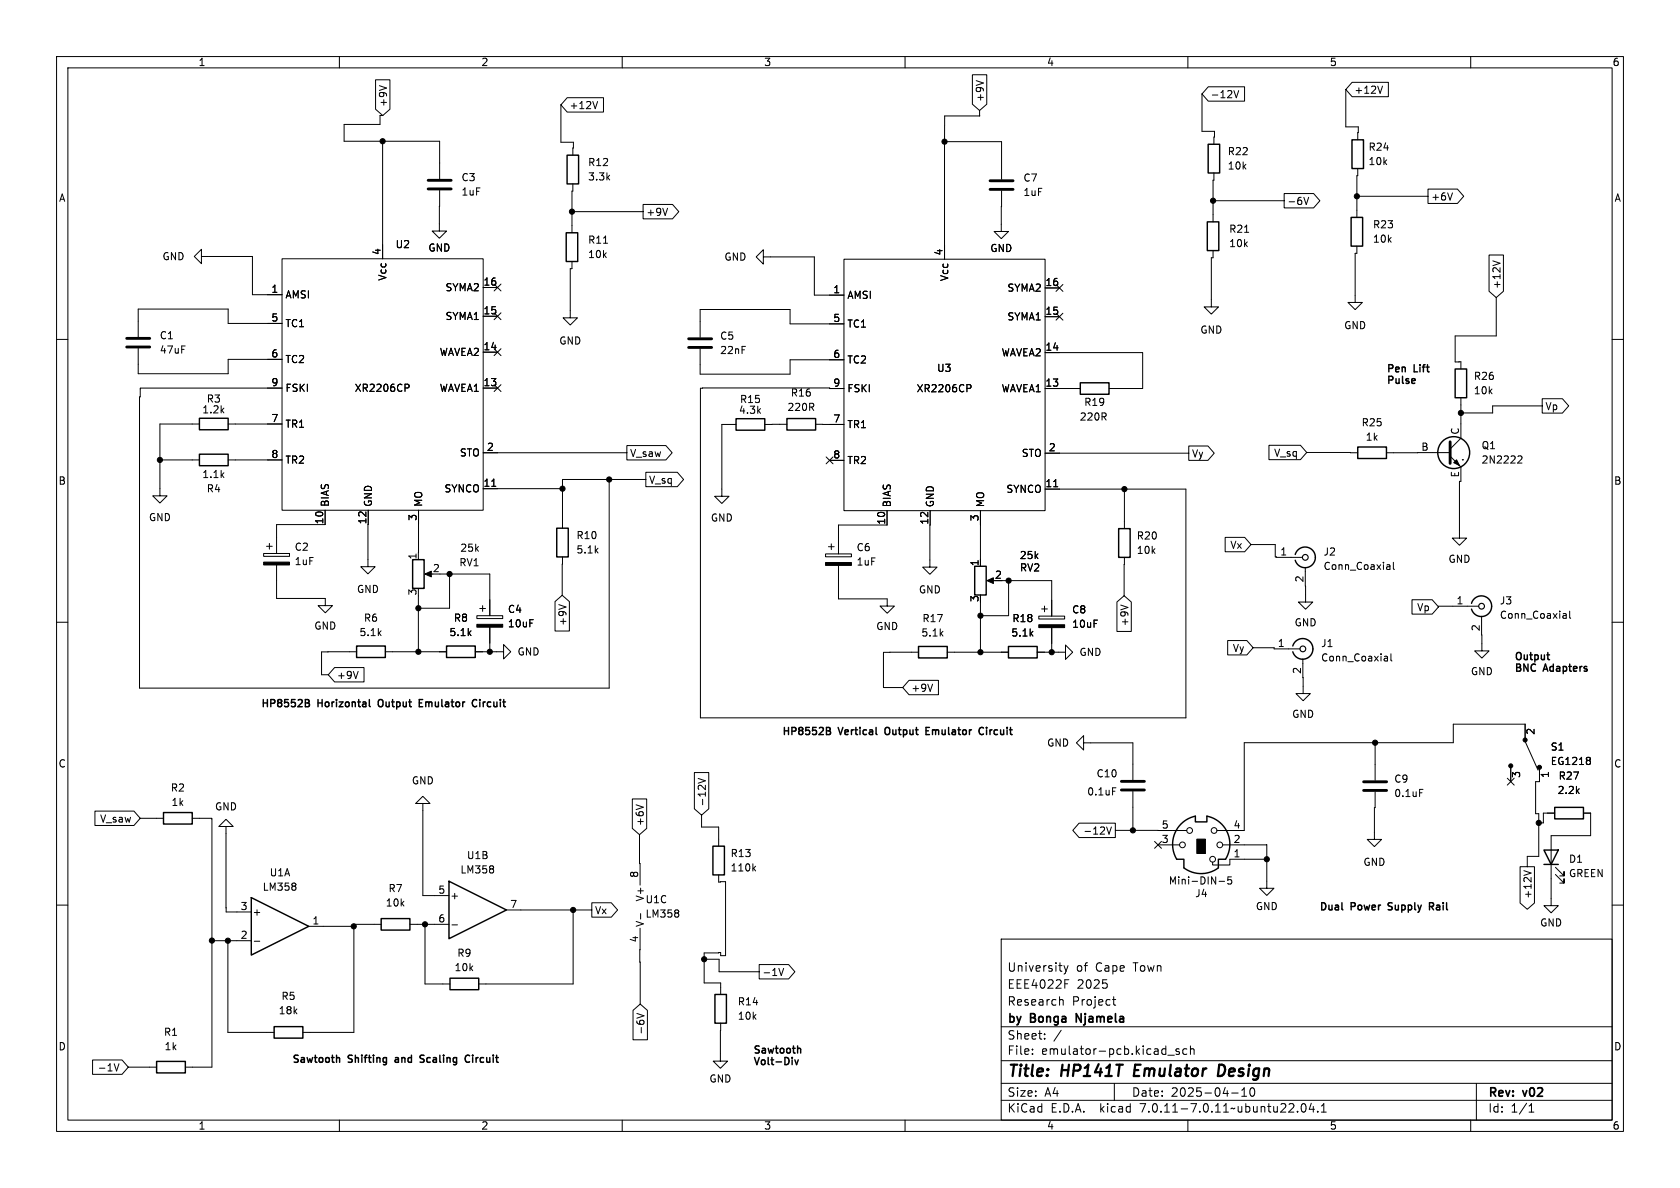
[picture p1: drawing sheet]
<svg xmlns="http://www.w3.org/2000/svg" width="297mm" height="210mm" viewBox="0 0 297 210" stroke-linecap="round" stroke-linejoin="round" font-family="sans-serif">
<g fill="none" stroke="#000" stroke-width=".18">
<path d="M10 10h277v190h-277zM12 12h273v186h-273zM60 10v2M66.4 14.1h2.5v5.2l-1.2 1.1-1.3-1.1zM67.1 15.1l1.2 .5M99.2 18.5v6.6h2.2l-.1 2.3M100.3 17.3h6.4v2.5h-6.4l-1.1-1.3zM105.6 17.9l-.4 1.3M110 10v2M160 10v2M171.9 13.2h2.5v5.2l-1.2 1.1-1.3-1.1zM172.6 14.3l1.2 .4"/>
<path d="M173.2 19.5v1h-6.2v4.5M210 10v2M212.5 16.6v6.6h2.2l-.1 2.3M213.6 15.3h6.4v2.6h-6.4l-1.1-1.3zM218.1 16l.5 1.3 .4-1.3M237.9 15.8v6.6h2.2l-.1 2.3M239 14.6h6.4v2.5h-6.4l-1.1-1.3zM244.4 15.2l-.4 1.3M260 10v2M67.6 25v20.7M67.7 20.4h-.5v1.6h-6.4v3h16.9v6.6M77.7 33.7v7.1h1.2l-1.2 1.3-1.3-1.3h1.3"/>
<path d="M101.1 37.4h12.6M101.3 32.5v1.3h-.2v7.3M113.7 36.1h5.2l1.1 1.3-1.1 1.3h-5.2zM118 36.8l-.4 1.3M167 25v20.8M167 25h10.1v6.7M177.1 33.7l-.1 7.2h1.3l-1.3 1.3-1.3-1.3h1.3M214.5 35.5h12.5M214.6 30.6v1.3h-.1v7.3M227 34.2h5.2l1.1 1.3-1.1 1.3h-5.2zM230.5 34.9l.4 1.3 .5-1.3M239.9 34.7h12.6"/>
<path d="M240 29.8v1.3h-.1v7.3M252.5 33.4h5.2l1.1 1.3-1.1 1.3h-5.2zM256.8 34.1l-.4 1.3M10 60h2M35.6 45.3v-1.2l-1.3 1.2 1.3 1.3v-1.3h9v6.8h5.3M49.9 45.7h35.5v44.5h-35.5zM49.9 57.2h-9.6v-2.6h-15.9v5M85.4 55.9h2.6M85.4 50.8h2.6M87.4 55.3l1.2 1.2M87.4 50.2l1.2 1.2M88.6 55.3l-1.2 1.2"/>
<path d="M88.6 50.2l-1.2 1.2M101.1 46.2v1.3h-.3v8.7h1.3l-1.3 1.3-1.3-1.3h1.3M106.7 43h.7M135 45.4v-1.3l-1.3 1.3 1.3 1.3v-1.3h9v6.8h5.2M149.2 45.8h35.6v44.5h-35.6zM149.2 57.3h-9.5v-2.6h-15.9v4.9M184.8 56h2.5M184.8 50.9h2.5M186.7 55.4l1.2 1.2M186.7 50.3l1.2 1.2M187.9 55.4l-1.2 1.2M187.9 50.3l-1.2 1.2"/>
<path d="M214.5 44.3v1.3h-.4v8.7h1.3l-1.3 1.2-1.2-1.2h1.2M220 41.1h.8M239.9 43.5v1.3h-.3v8.7h1.2l-1.2 1.2-1.3-1.2h1.3M263.2 45.1h2.6v6.4l-1.3 1.1-1.3-1.1zM263.9 46.1l1.3 .4M264.5 52.6v6.8h-7.2v4.6h1v1.2M285 60h2M24.4 61.6v4.5h15.9v-2.6h9.6M24.8 68.7h.1M35.3 75h-7v12.7h1.2l-1.2 1.2-1.3-1.2h1.3M40.3 75h9.6M49.9 68.6h-25.1v1.6h-.1v51.4h83v-36.8"/>
<path d="M71.6 67.9h.5l.2 .3-.1 .3-.6 .1M85.4 68.6h2.6M85.4 62.3h2.6M87.4 68l1.2 1.2M87.4 61.6l1.2 1.3M88.6 68l-1.2 1.2M88.6 61.6l-1.2 1.3M110.8 78.8h6.9l1.1 1.2-1.1 1.3h-6.9zM123.8 61.7v4.4h15.9v-2.5h9.5M130.1 75h-2.5v12.7h1.3l-1.3 1.3-1.3-1.3h1.3M139.1 75h-3.9M144.2 75h5"/>
<path d="M146.7 68.7h2.5M146.7 68.6h-22.9v58.3h85.9v-40.4h-24.9M170.9 68h.5l.3 .2-.2 .4-.6 .1M184.8 68.7h6.2M184.8 62.3h17.2v6.4h-5.9M210.2 78.8h3.3l1.2 1.3-1.2 1.3h-3.3zM224.3 78.7h5.6l1.1 1.3-1.1 1.3h-5.6zM231 80h9M258.3 70.3v7.2l-1.9 1.9M272.6 70.5h3.6l1.1 1.3-1.1 1.2h-3.6zM272.6 71.8h-8.7v1.2h-5.6M28.3 81.3h7"/>
<path d="M40.3 81.3h9.6M46.6 97.8h4.6v.5h-4.6zM47.1 96.6h1M47.6 96.1v1M48.9 99.9v5.9h8.6v1.3h1.3l-1.3 1.2-1.3-1.2h1.3M57.5 90.2v2.5h-8.6v5.1M65 92.7v7.5h1.3l-1.3 1.2-1.2-1.2h1.2M65.1 90.2v2.5M74 97.7h.1M74 90.2v8.7M85.4 80h25.4M85.4 86.4h14"/>
<path d="M86.9 86h.8M99.4 98.5v6.7M114.2 83.5h5.5l1.2 1.3-1.2 1.2h-5.5zM114.2 84.8h-14.8v8.6M145.9 97.9h4.6v.5h-4.6zM146 80.8l1.3 1.2M146.5 96.6h1M146.7 81.4h2.5M147 96.1v1.1M147.3 80.8l-1.3 1.2M148.2 99.9v6h8.6v1.2h1.3l-1.3 1.3-1.2-1.3h1.2M156.8 90.3v2.5h-8.6v5.1"/>
<path d="M164.4 92.8v7.5h1.3l-1.3 1.2-1.3-1.2h1.3M164.4 90.3v2.5M173.3 90.3v9.8M184.8 80.1h25.4M186.3 86h.7M198.8 86.5v6.9M198.8 98.5l-.1 6.8M216.6 95h3.4l1.2 1.3-1.2 1.2h-3.4zM221.2 96.3h4.3v2.2h.2h4.6M245.3 99.8h.2l.2 .2v.7M246.3 99.4v1.1l.2 .2M256.4 80.6l1.9 2v2.5h-.3v10h1.3l-1.3 1.3-1.3-1.3h1.3"/>
<path d="M256.4 80h-11.3M258.5 81.3h.1M268.5 80.6l.5 .1 .1 .3-.8 .9h.8M10 110h2M58 115.2h.1M59.2 118h5.2v2.5h-5.2l-1.2-1.2zM63 115.2h-6.2v4.1h1.2M63.3 118.7l-.4 1.2M68.1 115.2h10.8M74 105.3v9.9M75.5 101.5h1M77.8 101.5h8.8v7.3"/>
<path d="M79.5 101.5v6h-5.5M84 115.2h5v-1.3l1.3 1.3-1.3 1.3v-1.3M84.3 108.8h4.6v.5h-4.6zM84.8 107.6h1M85.3 107.1v1M86.6 110.9v4.3M98.1 106.3l1.3-1.1 1.3 1.1v5.2h-2.6zM98.8 106.9l1.3 .4M157.3 115.3h.1M162.4 115.3h-6.2v6.2h3.4M167.5 115.3h10.8M173.3 106.5v8.8"/>
<path d="M174.9 102.6h1M177.1 102.6h8.8v6.3M178.3 102.6v6.2h-5M183.4 115.3h5v-1.3l1.2 1.3-1.2 1.3v-1.3M183.6 108.9h4.6v.5h-4.6zM184.1 107.6h1.1M184.7 107.1v1.1M185.9 110.9v4.4M197.5 106.4l1.2-1.1 1.3 1.1v5.2h-2.5zM198.1 107l1.3 .4M217 113.2h3.4l1.1 1.3-1.1 1.3h-3.4zM221.5 114.5h3.7v.2h4.6"/>
<path d="M230.3 116.5v3.3M230.4 119.8v2.8h1.2l-1.2 1.3-1.3-1.3h1.3M230.8 100.3v3.3M230.8 103.6v2.8h1.3l-1.3 1.3-1.3-1.3h1.3M244.9 116h.2l.2 .2v.6M245.3 116.8h-.4M245.3 116.3l-.4 .1M245.7 100.6l-.4 .1M245.7 100.1l-.4 .1M245.9 115.6v1.1l.2 .1M249.6 106h3.6l1.1 1.3-1.1 1.3h-3.6zM261.4 107.2h-7.1v.1"/>
<path d="M261.9 108.9v3.3M262 112.2v2.9h1.2l-1.2 1.2-1.3-1.2h1.3M276.5 108.5h.2l.2 .1v.7M276.9 109.2l-.4 .1M276.9 108.8h-.4M277.5 108v1.1l.2 .2M285 110h2M122.8 136.6h2.5v6.4l-1.3 1.1-1.2-1.1zM123.4 137.6l1.3 .4-1.3 .5M160.7 120.3h5.2v2.5h-5.2l-1.1-1.3zM164.9 120.9l-.5 1.3M191.6 131.3v-1.3l-1.3 1.3 1.3 1.3v-1.3h8.7v6.6"/>
<path d="M196.7 139.3h.6M200.3 139.9v6.9M243.1 140l-.1 8.4h1.2l-1.2 1.3-1.3-1.3h1.3M243.1 131.3v6.6M251 139.5h.6M266.5 137.6l1.2 1.2M267.1 135.6v2.6M267.7 137.6l-1.2 1.2M269.6 130.6v-2.6h-12.7v3.3h-36.9v15.5h-4.9M269.6 131.1l2.3 5M272.2 135.6v2.6h-.7v5.6h.5v7.6h-2v1.8M281 133.9l.2 .2-.2 .3"/>
<path d="M281 134.5l.2 .2-.2 .4M10 160h2M16.8 143.4h6.9l1.1 1.3-1.1 1.2h-6.9zM24.8 144.7h4.1M34 144.7h3.4l.1 .1v43.8h-4.7M40 146.1h1.2l-1.2-1.3-1.3 1.3h1.3v15.1h4.4M52.3 156.2v.3M52.3 156.8v.5M74.8 142h1.2l-1.2-1.2-1.3 1.2h1.3v16.3h4.6M87.2 153.2v.3M87.2 153.7v.5M104.6 159.6h3.5l1.1 1.3-1.1 1.2h-3.5z"/>
<path d="M111.8 141.2h2.5v5.2l-1.2 1.1-1.3-1.1zM112.5 142.3l1.2 .4M113.1 147.5l.1 9M124 144.1v2.1h3.1v3.4M127.1 154.7v1.2h1.2v13h-.9v-.5l-2.9 .1v5.3h2.9v2M133.2 153.5l.4 .5M133.6 153.1l-.5 .5M190.8 145.5h6.4v2.6h-6.4l-1.1-1.3zM195.6 146.2l.5 1.3 .4-1.3M197.2 146.8h12.6M204.1 148.7l1.2 1.3M204.7 149.4h3.8"/>
<path d="M205.3 148.7l-1.2 1.3M215.5 155.8h1M216.2 149.4l7.8-.1v7.7h1.2l-1.2 1.3-1.3-1.3h1.3M217.7 155h-.6l-.1 .6 .2-.1 .4 .1 .2 .1-.1 .5-.2 .1-.5-.1M223.9 149.3v.1M224 151.9h-6.6v1h-3v-.5M268.7 153.2h2.6v6.4l-1.3 1.1-1.3-1.1zM269.4 153.9l1.3 .4M274.9 143.7h-2.1v1.8h-.8M275 154.6l1.5 1.5v-.8v.8h-.8M275 153.3l1.5 1.5v-.7v.7h-.8M279.9 143.7h1.3v4h-7v12.4h1.3l-1.3 1.3-1.3-1.3h1.3"/>
<path d="M285 160h2M37.5 166.3h.1M37.5 166.3h6.9M40.3 166.3v16.2h8.2M45 166.4h.9M54.6 163.8h8M67.4 163.4h-4.9l.1 19.1h-9.1M72.5 163.4h6.9M75.1 163.4v10.5h4.5M79.9 163.5h1M89.5 160.9h15.1M101.3 160.9v13h-16.7"/>
<path d="M111.9 178.6l1.3-1.1 1.3 1.1v5.2h-2.6zM112.6 179.1l1.3 .5-1.3 .4M113.2 164.1v13.4M113.3 161.5v1M119.9 161v.3M119.9 161.5v.5M124.5 169.6h2.6v2.2h7.1M134.2 170.5h5.2l1.1 1.3-1.1 1.3h-5.2zM137.7 171.2l.4 1.3 .4-1.3M177 166h108v32h-108zM187.5 176.7l.4 .1 .1 .1v.8M188.1 170.7l.4 1"/>
<path d="M188.2 173.2h.8M188.5 171.7l-.2 .4-.2 .1M188.8 170.7l-.3 1M195 173.2h.7M195.6 173.8l.1 .3-.1 .5M196.7 176.7h.5M196.9 176.2v1.3l.3 .2M16.4 187.4h5.2l1.1 1.2-1.1 1.3h-5.2zM20.2 188l.4 1.3 .4-1.3M22.7 188.6h5M60 198v2M110 198v2"/>
<path d="M127.4 180.9v6.7h1.2l-1.2 1.2-1.3-1.2h1.3M160 198v2M177 194.5h108M177 191.5h108M177 187.5h108M177 181.5h108M182.5 186.3v.1M182.5 185.5v.1M184.7 183.6v.1M184.7 182.8v.1M187.6 182.1l-1.3 2M197 191.5v3"/>
<path d="M206.5 186.5h1.1M208.5 185.5l-.4-.1-.2 .2 .1 .2 .5 .2v.3h-.6M209.8 185.5l-.4-.1-.3 .3v.4l.1 .2h.6M210 198v2M210.5 185.5l.2-.1 .3 .1 .1 .9M210.5 184.9v1.5M217.7 193.2h1.2M219.5 193.8h.9M219.5 192.7l.5-.4v1.5M221.1 192.4a.81 .81 0 0 0 .4 1.4l.2-.1 .1-.5-.1-.8M229.4 196.5v.1M230.2 195.2l.2-.1a.81 .81 0 0 1 .6 .6 .81 .81 0 0 1-.3 .8l-.2 .1a.81 .81 0 0 1-.3-1.4z"/>
<path d="M231.8 195l-.3 1.1h.9M232.2 195.6v1M233 196.5v.1M233.6 196.6h.9M233.6 195.5l.4-.4v1.5M260 198v2M261 191.5v6.5M270.3 196.6h.9M270.3 195.5l.4-.4v1.5"/>
<circle cx="209" cy="149.4" r=".51"/>
<circle cx="210.3" cy="146.8" r=".51"/>
<circle cx="214.4" cy="151.9" r=".51"/>
<circle cx="214.6" cy="146.8" r=".51"/>
<circle cx="215.6" cy="149.4" r=".51"/>
</g>
<path d="M200.7 188.2l-.3 2h1M216.3 188.3l-.7-.1-.3 2h.5l.5-.3" fill="none" stroke="#000" stroke-width=".4"/>
<path d="M190.3 180.7v-1.5l.8 1.5" fill="none" stroke="#000" stroke-width=".3"/>
<g fill="none" stroke="#000" stroke-width=".25">
<path d="M100.3 27.4h2v5.1h-2zM213.4 39.2h2.1v5.1h-2.1zM213.6 25.5h2v5.1h-2zM238.9 38.4h2v5.1h-2zM239 24.7h2v5.1h-2zM100.1 41.1h2v5.1h-2zM35.3 73.9h5v2.1h-5zM130.1 74h5.1v2h-5.1zM139.1 74h5.1v2h-5.1zM191 67.7h5.1v2h-5.1zM240 79h5.1v2.1h-5.1zM257.3 65.2h2v5.1h-2z"/>
<path d="M35.3 80.3h5v2h-5zM72.9 98.9h2.1v5.1h-2.1zM98.4 93.4h2.1v5.1h-2.1zM197.8 93.4h2v5.1h-2zM229 98a1.81 1.81 0 0 1 2.8-1 1.81 1.81 0 0 1 0 3 1.81 1.81 0 0 1-2.8-1M63 114.2h5.1v2h-5.1zM78.9 114.2h5.1v2h-5.1zM162.4 114.3h5.1v2h-5.1zM172.3 100.1h2v5.1h-2zM178.3 114.3h5.1v2h-5.1zM228.5 114.2a1.81 1.81 0 0 1 2.8-1 1.81 1.81 0 0 1 0 3 1.81 1.81 0 0 1-2.8-1M260.1 106.7a1.81 1.81 0 0 1 2.8-1 1.81 1.81 0 0 1 0 2.9 1.81 1.81 0 0 1-2.8-.9"/>
<path d="M54 123.7l.6 .1v.2l-.2 .3M54 124.3h.4M54.4 124.3l.3 .2-.1 .3-.6 .1M65.4 124.9h.1M67 123.7a.9 .9 0 0 0 0 1.2M74.1 124.3h.4M74.7 123.7h-.6v1.2h.6M84.3 123.8a.6 .6 0 0 0-.9 .4 .6 .6 0 0 0 .6 .7l.3-.1M146.1 128.6l.6 .1 .1 .3-.3 .2M146.1 129.2h.4M146.5 129.2l.3 .2v.3l-.7 .2M156.6 128.6a.9 .9 0 0 0 0 1.2"/>
<path d="M163.7 129.2h.4M164.3 128.6h-.6v1.3h.6M173.9 128.7a.6 .6 0 0 0-.9 .4 .6 .6 0 0 0 .6 .8l.3-.2M28.9 143.6h5.1v2.1h-5.1zM44.4 158.7l10.2 5.1-10.2 5zM79.4 155.8l10.1 5.1-10.1 5zM126 149.6h2.1v5.1h-2.1zM208.7 145.7l1.1-.8 1.5-.6v1h2.1v-1a5 5 0 0 1 3.3 7.6h-1.3v1.5a5.1 5.1 0 0 1-6.1 0v-1.5h-1.3a5.1 5.1 0 0 1 .7-6.2zM245.5 159.7v.4M253.3 159.6h-.6v1.2M272.9 150.3h2.6l-1.3 2.5zM272.9 152.8h2.6"/>
<path d="M274.9 142.7h5v2.1h-5zM67.4 162.4h5.1v2h-5.1zM79.6 172.9h5v2.1h-5zM126.4 175.8h2v5.1h-2zM245.4 160.8h.2M253 160.2l.4 .6M253.3 160.2h-.6M27.7 187.6h5.1v2.1h-5.1zM48.5 181.5h5v2h-5zM69.9 187.4v.3M74.3 187.7h.6M75 186.6l-.5-.1-.2 .3 .1 .3 .5 .2"/>
<path d="M83 186.6a.6 .6 0 0 0-.8 .5 .6 .6 0 0 0 .6 .7l.2-.1M140.5 187.4l.3 .8 .3-.8"/>
<circle cx="257" cy="80" r="2.82"/>
</g>
<g fill="#000" stroke="#000" stroke-width=".18">
<path d="M46.6 99.4h4.6v.5h-4.6zM145.9 99.4h4.6v.5h-4.6zM257 81.8l.5-.5 .5 1zM75.1 101.5l1.2-.5v1zM84.3 110.4h4.6v.5h-4.6zM174.5 102.6l1.1-.5v1zM183.6 110.4h4.6v.5h-4.6zM211.6 148.3h1.5v2.6h-1.5z"/>
<circle cx="67.6" cy="25" r=".46"/>
<circle cx="101.1" cy="37.4" r=".46"/>
<circle cx="167" cy="25" r=".46"/>
<circle cx="214.5" cy="35.5" r=".46"/>
<circle cx="239.9" cy="34.7" r=".46"/>
<circle cx="258.3" cy="73" r=".46"/>
<circle cx="28.3" cy="81.3" r=".46"/>
<circle cx="99.4" cy="86.4" r=".46"/>
<circle cx="107.7" cy="84.8" r=".46"/>
<circle cx="198.8" cy="86.5" r=".46"/>
<circle cx="74" cy="115.2" r=".46"/>
<circle cx="74" cy="107.5" r=".46"/>
<circle cx="79.5" cy="101.5" r=".46"/>
<circle cx="86.6" cy="115.2" r=".46"/>
<circle cx="173.3" cy="115.3" r=".46"/>
<circle cx="173.3" cy="108.8" r=".46"/>
<circle cx="178.3" cy="102.6" r=".46"/>
<circle cx="185.9" cy="115.3" r=".46"/>
<circle cx="243.1" cy="131.3" r=".46"/>
<circle cx="267.1" cy="135.4" r=".36"/>
<circle cx="269.6" cy="130.8" r=".36"/>
<circle cx="272.2" cy="135.6" r=".36"/>
<circle cx="200.3" cy="146.8" r=".46"/>
<circle cx="224" cy="151.9" r=".46"/>
<circle cx="272" cy="145.5" r=".46"/>
<circle cx="37.5" cy="166.3" r=".46"/>
<circle cx="40.3" cy="166.3" r=".46"/>
<circle cx="62.5" cy="163.8" r=".46"/>
<circle cx="75.1" cy="163.4" r=".46"/>
<circle cx="101.3" cy="160.9" r=".46"/>
<circle cx="124.5" cy="169.6" r=".46"/>
</g>
<g fill="none" stroke="#000" stroke-width=".2">
<circle cx="230.8" cy="98.5" r=".51"/>
<circle cx="230.3" cy="114.7" r=".51"/>
<circle cx="261.9" cy="107.2" r=".51"/>
</g>
<g fill="none" stroke="#000" stroke-width=".51">
<path d="M75.7 33.4h4.1M75.7 31.9h4.1M175 33.5h4.1M175 32h4.1M22.4 59.8h4.1M121.7 59.9h4.1M22.4 61.3h4.1M121.7 61.4h4.1M256.4 78.1v3.8M198.2 139.6h4.1M198.2 138.1h4.1M241.1 139.7h4"/>
<path d="M241.1 138.2h4"/>
</g>
<g font-size="2.8">
<text x="178" y="190.9">Title:</text>
<text x="187.7" y="190.9">HP141T</text>
<text x="201.3" y="190.9">Emulator</text>
<text x="217" y="190.9">Design</text>
</g>
<g font-size="2.1">
<text x="178" y="172">University</text>
<text x="190.2" y="172">of</text>
<text x="193.7" y="172">Cape</text>
<text x="200.5" y="172">Town</text>
<text x="178" y="178">Research</text>
<text x="178" y="175">EEE4022F</text>
<text x="189.5" y="178">Project</text>
<text x="190.4" y="175">2025</text>
<text x="178" y="184">Sheet:</text>
<text x="178" y="181.2">by</text>
<text x="182.2" y="181.2">Bonga</text>
<text x="190.9" y="181.2">Njamela</text>
<text x="178" y="186.7">File:</text>
<text x="184.1" y="186.7">emulator-pcb.kicad_sch</text>
<text x="178" y="196.9">KiCad</text>
<text x="178" y="194.1">Size:</text>
<text x="184.7" y="194.1">A4</text>
<text x="185.7" y="196.9">E.D.A.</text>
<text x="194.6" y="196.9">kicad</text>
<text x="200" y="194.1">Date:</text>
<text x="201.8" y="196.9">7.0.11-7.0.11~ubuntu22.04.1</text>
<text x="207" y="194.1">2025-04-10</text>
<text x="263" y="194.3">Rev:</text>
<text x="263" y="196.9">Id:</text>
<text x="267.1" y="196.9">1/1</text>
<text x="269.4" y="194.3">v02</text>
</g>
<g font-size="1.8">
<text x="35" y="11.9">1</text>
<text x="85" y="11.9">2</text>
<text x="135" y="11.9">3</text>
<text x="185" y="11.9">4</text>
<text x="235" y="11.9">5</text>
<text x="285" y="11.9">6</text>
<text x="213.9" y="17.6">-12V</text>
<text x="239.4" y="16.8">+12V</text>
<text x="68.6" y="19" transform="rotate(-90 68.6 19)">+9V</text>
<text x="100.6" y="19.5">+12V</text>
<text x="174.1" y="18.1" transform="rotate(-90 174.1 18.1)">+9V</text>
<text x="103.9" y="29.6">R12</text>
<text x="217" y="27.6">R22</text>
<text x="241.8" y="29.4">10k</text>
<text x="241.8" y="26.8">R24</text>
<text x="10.3" y="35.9">A</text>
<text x="81.5" y="32.2">C3</text>
<text x="81.5" y="34.8">1uF</text>
<text x="103.9" y="32.1">3.3k</text>
<text x="180.8" y="32.3">C7</text>
<text x="180.8" y="34.8">1uF</text>
<text x="217" y="30.2">10k</text>
<text x="252.9" y="35.7">+6V</text>
<text x="285.3" y="35.9">A</text>
<text x="114.2" y="38.4">+9V</text>
<text x="217.2" y="41.4">R21</text>
<text x="227.5" y="36.4">-6V</text>
<text x="242.6" y="40.6">R23</text>
<text x="28.6" y="46.2">GND</text>
<text x="67.4" y="45.2" transform="rotate(-90 67.4 45.2)">4</text>
<text x="69.8" y="44.1">U2</text>
<text x="75.6" y="44.7">GND</text>
<text x="103.9" y="45.8">10k</text>
<text x="103.9" y="43.3">R11</text>
<text x="128" y="46.3">GND</text>
<text x="166.7" y="45.3" transform="rotate(-90 166.7 45.3)">4</text>
<text x="175" y="44.8">GND</text>
<text x="217.2" y="43.9">10k</text>
<text x="242.6" y="43.1">10k</text>
<text x="47.9" y="51.8">1</text>
<text x="50.4" y="53">AMSI</text>
<text x="68.5" y="49.7" transform="rotate(-90 68.5 49.7)">Vcc</text>
<text x="78.7" y="51.7">SYMA2</text>
<text x="85.4" y="50.6">16</text>
<text x="147.2" y="51.9">1</text>
<text x="149.7" y="53">AMSI</text>
<text x="167.8" y="49.8" transform="rotate(-90 167.8 49.8)">Vcc</text>
<text x="178" y="51.8">SYMA2</text>
<text x="184.7" y="50.6">16</text>
<text x="265.5" y="51.2" transform="rotate(-90 265.5 51.2)">+12V</text>
<text x="47.9" y="56.9">5</text>
<text x="50.4" y="58">TC1</text>
<text x="78.7" y="56.8">SYMA1</text>
<text x="85.4" y="55.7">15</text>
<text x="147.2" y="57">5</text>
<text x="149.7" y="58.1">TC1</text>
<text x="178" y="56.8">SYMA1</text>
<text x="184.7" y="55.7">15</text>
<text x="212.1" y="59.2">GND</text>
<text x="237.5" y="58.4">GND</text>
<text x="28.2" y="60.2">C1</text>
<text x="28.2" y="62.7">47uF</text>
<text x="47.9" y="63.3">6</text>
<text x="50.4" y="64.4">TC2</text>
<text x="77.6" y="63.1">WAVEA2</text>
<text x="85.4" y="62">14</text>
<text x="98.8" y="61.1">GND</text>
<text x="127.2" y="60.2">C5</text>
<text x="127.2" y="62.8">22nF</text>
<text x="147.2" y="63.3">6</text>
<text x="149.7" y="64.5">TC2</text>
<text x="165.6" y="65.9">U3</text>
<text x="177" y="63.2">WAVEA2</text>
<text x="184.7" y="62.1">14</text>
<text x="245.1" y="65.9">Pen</text>
<text x="250" y="65.9">Lift</text>
<text x="36.5" y="71.4">R3</text>
<text x="47.9" y="68.4">9</text>
<text x="50.4" y="69.5">FSKI</text>
<text x="62.6" y="69.5">XR2206CP</text>
<text x="77.6" y="69.5">WAVEA1</text>
<text x="85.4" y="68.4">13</text>
<text x="130.7" y="71.5">R15</text>
<text x="139.7" y="70.3">R16</text>
<text x="147.2" y="68.4">9</text>
<text x="149.7" y="69.5">FSKI</text>
<text x="161.9" y="69.5">XR2206CP</text>
<text x="177" y="69.5">WAVEA1</text>
<text x="184.7" y="68.4">13</text>
<text x="191.6" y="72">R19</text>
<text x="245.1" y="67.9">Pulse</text>
<text x="260.5" y="67.4">R26</text>
<text x="260.5" y="69.9">10k</text>
<text x="35.7" y="73.3">1.2k</text>
<text x="47.9" y="74.7">7</text>
<text x="50.4" y="75.8">TR1</text>
<text x="130.5" y="73.4">4.3k</text>
<text x="139.1" y="72.8">220R</text>
<text x="147.2" y="74.8">7</text>
<text x="149.7" y="75.9">TR1</text>
<text x="190.8" y="74.5">220R</text>
<text x="240.6" y="75.6">R25</text>
<text x="258" y="76.9" transform="rotate(-90 258 76.9)">C</text>
<text x="273.1" y="72.7">Vp</text>
<text x="47.9" y="81.1">8</text>
<text x="50.4" y="82.2">TR2</text>
<text x="81.2" y="80.9">STO</text>
<text x="86" y="79.8">2</text>
<text x="111.3" y="81">V_saw</text>
<text x="147.2" y="81.1">8</text>
<text x="149.7" y="82.2">TR2</text>
<text x="180.5" y="81">STO</text>
<text x="185.3" y="79.9">2</text>
<text x="210.6" y="81.1">Vy</text>
<text x="225.1" y="80.9">V_sq</text>
<text x="241.3" y="78.1">1k</text>
<text x="251.2" y="79.8">B</text>
<text x="261.8" y="79.6">Q1</text>
<text x="261.8" y="82.1">2N2222</text>
<text x="10.3" y="85.9">B</text>
<text x="35.7" y="84.7">1.1k</text>
<text x="36.5" y="87.2">R4</text>
<text x="58.3" y="89.7" transform="rotate(-90 58.3 89.7)">BIAS</text>
<text x="66" y="89.7" transform="rotate(-90 66 89.7)">GND</text>
<text x="74.9" y="89.7" transform="rotate(-90 74.9 89.7)">MO</text>
<text x="78.5" y="87.2">SYNCO</text>
<text x="85.4" y="86.1">11</text>
<text x="114.6" y="85.7">V_sq</text>
<text x="157.7" y="89.8" transform="rotate(-90 157.7 89.8)">BIAS</text>
<text x="165.3" y="89.8" transform="rotate(-90 165.3 89.8)">GND</text>
<text x="174.2" y="89.8" transform="rotate(-90 174.2 89.8)">MO</text>
<text x="177.8" y="87.3">SYNCO</text>
<text x="184.7" y="86.2">11</text>
<text x="258" y="84.5" transform="rotate(-90 258 84.5)">E</text>
<text x="285.3" y="85.9">B</text>
<text x="26.2" y="92.3">GND</text>
<text x="57.2" y="92.8" transform="rotate(-90 57.2 92.8)">10</text>
<text x="64.8" y="92.8" transform="rotate(-90 64.8 92.8)">12</text>
<text x="73.7" y="92.2" transform="rotate(-90 73.7 92.2)">3</text>
<text x="101.8" y="95.5">R10</text>
<text x="125.6" y="92.4">GND</text>
<text x="156.6" y="92.9" transform="rotate(-90 156.6 92.9)">10</text>
<text x="164.2" y="92.9" transform="rotate(-90 164.2 92.9)">12</text>
<text x="173.1" y="92.2" transform="rotate(-90 173.1 92.2)">3</text>
<text x="200.9" y="95.6">R20</text>
<text x="52" y="97.6">C2</text>
<text x="52" y="100.1">1uF</text>
<text x="73.7" y="99" transform="rotate(-90 73.7 99)">1</text>
<text x="76.4" y="101.2">2</text>
<text x="81.1" y="100.3">RV1</text>
<text x="81.3" y="97.7">25k</text>
<text x="101.8" y="98">5.1k</text>
<text x="151.3" y="97.6">C6</text>
<text x="151.3" y="100.2">1uF</text>
<text x="173.1" y="100.2" transform="rotate(-90 173.1 100.2)">1</text>
<text x="180.2" y="99">25k</text>
<text x="180.2" y="101.2">RV2</text>
<text x="200.9" y="98.1">10k</text>
<text x="217.4" y="97.2">Vx</text>
<text x="226.2" y="98.3">1</text>
<text x="233.9" y="98.4">J2</text>
<text x="233.9" y="101">Conn_Coaxial</text>
<text x="256" y="99.7">GND</text>
<text x="63" y="105">GND</text>
<text x="73.7" y="105.4" transform="rotate(-90 73.7 105.4)">3</text>
<text x="162.4" y="105.1">GND</text>
<text x="173.1" y="106.5" transform="rotate(-90 173.1 106.5)">3</text>
<text x="175.8" y="102.4">2</text>
<text x="230.5" y="103" transform="rotate(-90 230.5 103)">2</text>
<text x="257.4" y="106.9">1</text>
<text x="265.1" y="107">J3</text>
<text x="55.5" y="111.5">GND</text>
<text x="63.5" y="112.6">5.1k</text>
<text x="64.2" y="110.1">R6</text>
<text x="79.4" y="112.6">5.1k</text>
<text x="80.1" y="110.1">R8</text>
<text x="89.7" y="108.6">C4</text>
<text x="89.7" y="111.1">10uF</text>
<text x="100.3" y="110.7" transform="rotate(-90 100.3 110.7)">+9V</text>
<text x="154.8" y="111.6">GND</text>
<text x="162.8" y="112.7">5.1k</text>
<text x="163" y="110.2">R17</text>
<text x="178.7" y="112.7">5.1k</text>
<text x="178.9" y="110.2">R18</text>
<text x="189.4" y="108.6">C8</text>
<text x="189.4" y="111.2">10uF</text>
<text x="199.7" y="110.8" transform="rotate(-90 199.7 110.8)">+9V</text>
<text x="228.8" y="110.9">GND</text>
<text x="250.4" y="108.2">Vp</text>
<text x="261.7" y="111.7" transform="rotate(-90 261.7 111.7)">2</text>
<text x="265.1" y="109.6">Conn_Coaxial</text>
<text x="91.4" y="116.1">GND</text>
<text x="190.7" y="116.2">GND</text>
<text x="217.9" y="115.5">Vy</text>
<text x="225.8" y="114.5">1</text>
<text x="230.1" y="119.2" transform="rotate(-90 230.1 119.2)">2</text>
<text x="233.5" y="114.6">J1</text>
<text x="233.5" y="117.1">Conn_Coaxial</text>
<text x="259.9" y="119.6">GND</text>
<text x="267.7" y="116.8">Output</text>
<text x="267.7" y="118.8">BNC</text>
<text x="273" y="118.8">Adapters</text>
<text x="46.1" y="125.1">HP8552B</text>
<text x="56.3" y="125.1">Horizontal</text>
<text x="59.5" y="120.2">+9V</text>
<text x="67.5" y="125.1">Output</text>
<text x="75.2" y="125.1">Emulator</text>
<text x="85.1" y="125.1">Circuit</text>
<text x="161" y="122.5">+9V</text>
<text x="138.2" y="130">HP8552B</text>
<text x="148.4" y="130">Vertical</text>
<text x="157.1" y="130">Output</text>
<text x="164.8" y="130">Emulator</text>
<text x="174.7" y="130">Circuit</text>
<text x="228.3" y="127.1">GND</text>
<text x="271.6" y="130" transform="rotate(-90 271.6 130)">2</text>
<text x="10.3" y="135.9">C</text>
<text x="185" y="132.2">GND</text>
<text x="193.8" y="137.6">C10</text>
<text x="269.1" y="137.6" transform="rotate(-90 269.1 137.6)">3</text>
<text x="274.1" y="132.9">S1</text>
<text x="274.1" y="135.4">EG1218</text>
<text x="274.1" y="137.6" transform="rotate(-90 274.1 137.6)">1</text>
<text x="285.3" y="135.9">C</text>
<text x="30.1" y="140.1">R2</text>
<text x="30.2" y="142.7">1k</text>
<text x="37.9" y="143.5">GND</text>
<text x="72.7" y="138.9">GND</text>
<text x="125" y="142.7" transform="rotate(-90 125 142.7)">-12V</text>
<text x="192.1" y="140.8">0.1uF</text>
<text x="246.4" y="138.6">C9</text>
<text x="246.4" y="141.1">0.1uF</text>
<text x="275.3" y="140.6">2.2k</text>
<text x="275.4" y="138">R27</text>
<text x="17.6" y="145.6">V_saw</text>
<text x="114" y="146.1" transform="rotate(-90 114 146.1)">+6V</text>
<text x="191.4" y="147.7">-12V</text>
<text x="205.3" y="149.1">3</text>
<text x="205.3" y="146.6">5</text>
<text x="218" y="149.1">2</text>
<text x="218" y="146.6">4</text>
<text x="47.6" y="155.1">U1A</text>
<text x="81.3" y="154.6">LM358</text>
<text x="82.4" y="152.1">U1B</text>
<text x="112.9" y="155.3" transform="rotate(-90 112.9 155.3)">8</text>
<text x="129.1" y="151.7">R13</text>
<text x="129.1" y="154.3">110k</text>
<text x="218" y="151.6">1</text>
<text x="240.9" y="153.3">GND</text>
<text x="277.3" y="152.7">D1</text>
<text x="277.3" y="155.3">GREEN</text>
<text x="42.4" y="161">3</text>
<text x="46.3" y="157.7">LM358</text>
<text x="68.1" y="160.5">10k</text>
<text x="68.6" y="157.9">R7</text>
<text x="77.4" y="158.1">5</text>
<text x="79.5" y="159.2">+</text>
<text x="90.1" y="160.6">7</text>
<text x="105.1" y="161.8">Vx</text>
<text x="114" y="159.5" transform="rotate(-90 114 159.5)">V+</text>
<text x="114" y="159.9">U1C</text>
<text x="206.5" y="156.6">Mini-DIN-5</text>
<text x="211.2" y="158.8">J4</text>
<text x="221.9" y="161.1">GND</text>
<text x="233.2" y="161">Dual</text>
<text x="238.9" y="161">Power</text>
<text x="246" y="161">Supply</text>
<text x="253.8" y="161">Rail</text>
<text x="271" y="159" transform="rotate(-90 271 159)">+12V</text>
<text x="42.4" y="166">2</text>
<text x="44.6" y="162.1">+</text>
<text x="55.1" y="163.5">1</text>
<text x="77.4" y="163.1">6</text>
<text x="112.9" y="166.7" transform="rotate(-90 112.9 166.7)">4</text>
<text x="114" y="164" transform="rotate(-90 114 164)">V-</text>
<text x="114" y="162.4">LM358</text>
<text x="272.2" y="164">GND</text>
<text x="80.3" y="171.9">10k</text>
<text x="80.8" y="169.3">R9</text>
<text x="134.7" y="172.7">-1V</text>
<text x="49.2" y="179.5">18k</text>
<text x="49.7" y="177">R5</text>
<text x="130.3" y="177.9">R14</text>
<text x="10.3" y="185.9">D</text>
<text x="28.9" y="183.3">R1</text>
<text x="29" y="185.9">1k</text>
<text x="114.1" y="183" transform="rotate(-90 114.1 183)">-6V</text>
<text x="130.3" y="180.5">10k</text>
<text x="285.3" y="185.9">D</text>
<text x="17.2" y="189.6">-1V</text>
<text x="51.6" y="188">Sawtooth</text>
<text x="61.7" y="188">Shifting</text>
<text x="70.4" y="188">and</text>
<text x="75.4" y="188">Scaling</text>
<text x="83.9" y="188">Circuit</text>
<text x="125.3" y="191.6">GND</text>
<text x="133.1" y="186.3">Sawtooth</text>
<text x="133.1" y="188.4">Volt-Div</text>
<text x="35" y="199.9">1</text>
<text x="85" y="199.9">2</text>
<text x="135" y="199.9">3</text>
<text x="185" y="199.9">4</text>
<text x="235" y="199.9">5</text>
<text x="285" y="199.9">6</text>
</g>
</svg>
